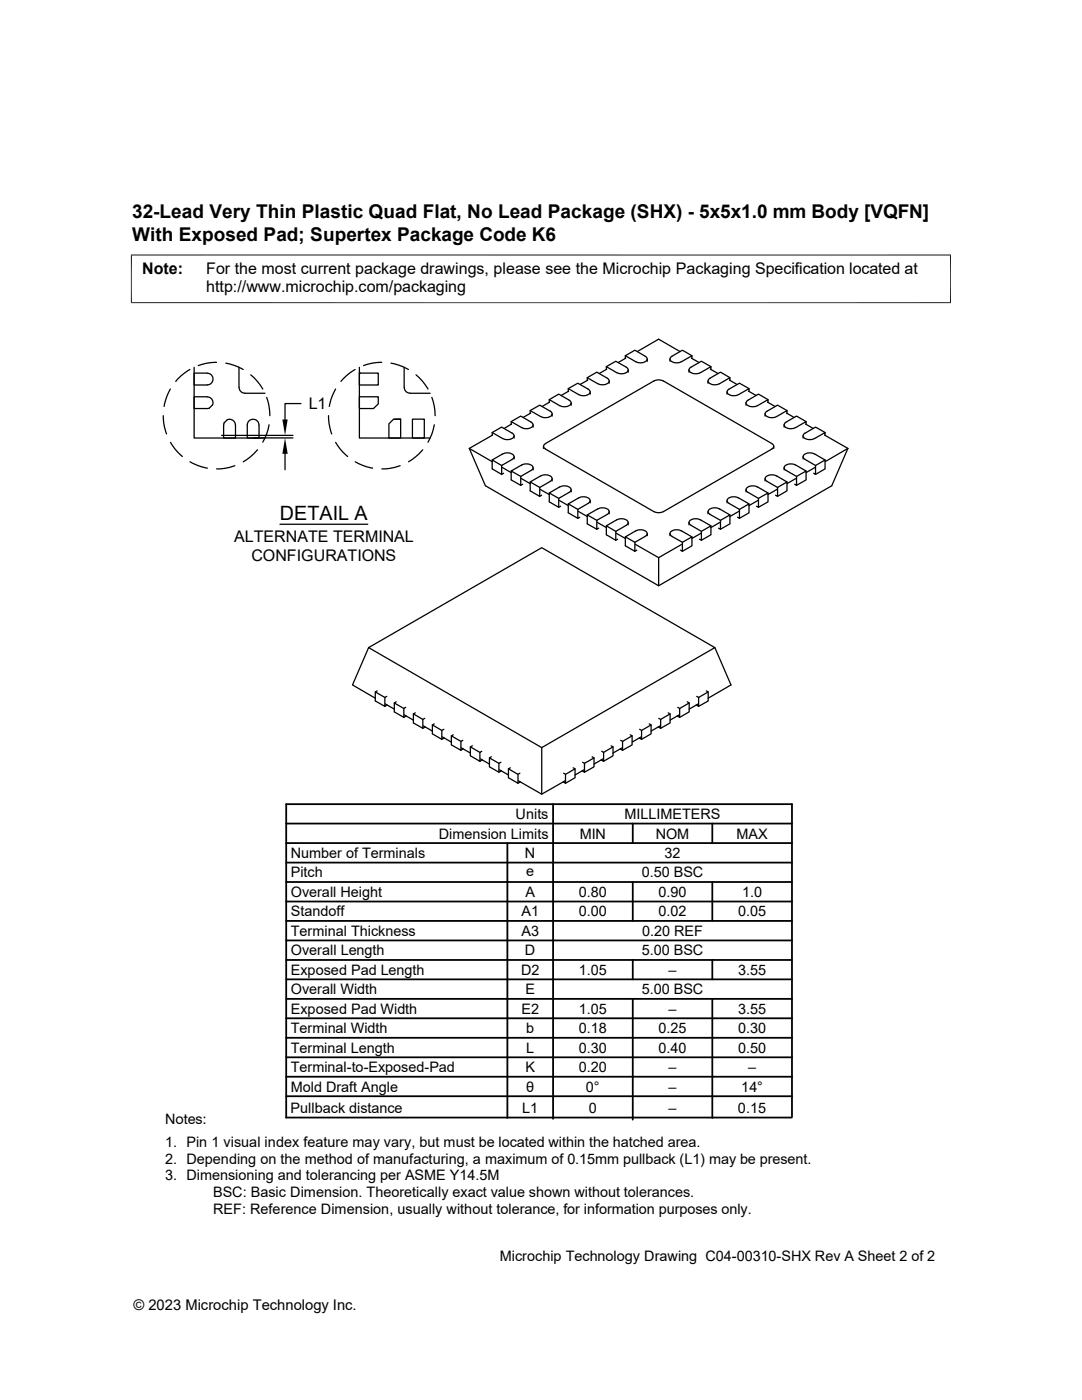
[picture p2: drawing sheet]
<svg xmlns="http://www.w3.org/2000/svg" width="216mm" height="279mm" viewBox="0 0 216 279" stroke-linecap="round" stroke-linejoin="round" font-family="sans-serif">
<g fill="none" stroke="#000" stroke-width=".25">
<path d="M34 77.6l-.6 1.2-.7 2.3M37.9 73.7l-1.8 1.3-1 1.1M38.7 74.5h2.6a1.19 1.19 0 0 1 1.2 1.1 1.19 1.19 0 0 1-1.2 1.2h-2.6zM38.7 73.3v14.1h14.2M41.3 79.2h-2.6v2.3h3l.7-.7a1.17 1.17 0 0 0-1.1-1.6M43.2 72.3l-2.1 .2-1.5 .5M45.1 72.5l1.6 .4 1.8 .8M47.7 73.3v4a1.16 1.16 0 0 0 1.2 1.2h4M50 74.8a10.6 10.6 0 0 1 2.4 2.8M53.2 79.3a11 11 0 0 1 .6 3.7M67 77.6l-1 2.1-.3 1.4M70.9 73.7l-1.8 1.3-1.1 1.1"/>
<path d="M71.7 79.2h3.8v1.4l-1 .9h-2.8zM71.7 74.5h3.8v2.3h-3.8zM71.7 74.5h.1M71.7 73.3v14.1h14.1M76.2 72.3l-2.1 .2-1.6 .5M78 72.5l1.7 .4 1.8 .8M80.6 73.3l.1 4a1.16 1.16 0 0 0 1.1 1.2h4M83 74.8a10 10 0 0 1 2.4 2.8M86.2 79.3a10.3 10.3 0 0 1 .6 3.7M109.6 79.8l2.1 1.1a1.51 1.51 0 0 0 2.3-.6l-.4-.4-2.1-1.2-1.9 1.1v.5M113.4 78.1v-.5l1.9-1.1 2.1 1.2a.57 .57 0 0 1 .4 .5 .57 .57 0 0 1-.4 .5l-.9 .3-1-.3M113.4 77.6l2.1 1.2"/>
<path d="M113.5 78.1l-1.5 .8M117.2 75.4l2.1 1.2a1.51 1.51 0 0 0 2.3-.6l-.4-.5M117.3 75.9l-1.5 .8M117.8 78.2v.5M121 73.2l2.1 1.2a1.51 1.51 0 0 0 2.2-.6l-.3-.5-2.1-1.2-1.9 1.1v.5M121.1 73.7l-1.6 .8M121.2 75.5l-2.1-1.2-1.9 1.1v.5M121.6 76v.5M124.8 71l2.1 1.2a1.51 1.51 0 0 0 2.2-.6l-.3-.5M124.9 71.5l-1.5 .8M125.3 73.8v.5M128.8 71.1l-2.1-1.2-1.9 1.1v.5"/>
<path d="M129.2 71.6v.5M130.5 76l-21.7 12.5M130.5 76.1a1.98 1.98 0 0 1 1.9 0M132.4 76l21.6 12.5M133.7 71.6v.5M134.1 71.1a.56 .56 0 0 0-.4 .5 .56 .56 0 0 0 .4 .6l.6 .2 .9-.1 2.5-1.3v.5M135.7 70.2l-4.3-2.5-4.3 2.5M137.5 73.8v.5M138 71.5l1.5 .8M138.1 71l-1.9-1.1-2.1 1.2M141.3 76v.5M141.7 75.5a.56 .56 0 0 0-.4 .5 .56 .56 0 0 0 .4 .6l.6 .2 .9-.1 2.4-1.3v.5"/>
<path d="M141.8 73.7l1.5 .8M141.9 73.2l-1.9-1.1-2.1 1.2a.56 .56 0 0 0-.4 .5 .56 .56 0 0 0 .4 .6l.6 .2 .9-.1 2.5-1.3v.5M145.1 78.2v.5M145.6 75.9l1.5 .8M145.6 75.4l-1.8-1.1-2.1 1.2M149.4 78.1l1.5 .8M149.5 78.1v-.5l-2.1 1.2M149.5 77.6l-1.9-1.1-2.1 1.2a.57 .57 0 0 0-.4 .5 .57 .57 0 0 0 .4 .5l.8 .3 1.1-.3M153.2 79.8l-1.9-1.1-2.1 1.2a.56 .56 0 0 0-.3 .5 .56 .56 0 0 0 .3 .5l.7 .3 .9-.1 2.4-1.3v.5M32.6 83l.1 1.3 .5 2.3M34 88.3l.8 1.2 1.6 1.6M37.9 92.2l1.4 .6 2.1 .6"/>
<path d="M44.2 86.9h14.3M44.7 84.4l.7-.6a1.19 1.19 0 0 1 1.6 1v2.6h-2.4v-2.6M44.7 84.4l-.1 .4M46.9 92.9l-.2 .1a9.5 9.5 0 0 1-3.5 .6M49.7 84a1.18 1.18 0 0 1 1.3-.2 1.18 1.18 0 0 1 .7 1v2.6h-2.4l.1-2.8zM50.5 87.4h8M51.4 89.8l-.1 .1a10.2 10.2 0 0 1-2.8 2.3M53.7 84.8a10.1 10.1 0 0 1-1.3 3.4M56.9 90.6v3.1M60 80.5h-3.1v3.2M65.6 83v1.3l.6 2.3M67 88.3l.8 1.2 1.6 1.6"/>
<path d="M70.9 92.2l1.4 .6 2.1 .6M78.5 83.7h1.4v3.7h-2.3v-2.8zM78.8 83.7h1.1M79.8 92.9l-.1 .1a9.5 9.5 0 0 1-3.5 .6M82.3 83.7h2.4v3.7h-2.4zM84.3 89.8l-1.4 1.4-1.4 1M86.7 84.8a10.1 10.1 0 0 1-1.3 3.4M93.6 89.5l4.6 2.6M98.2 91.8l1.9 1.1M98.2 86.9v-.6l1.9-1.1 2.1 1.2a.56 .56 0 0 1 .4 .6 .56 .56 0 0 1-.4 .5l-.9 .2-1-.2M98.2 91.8l2.1-1.2a1.53 1.53 0 0 1 2.3 .6l-.4 .5-2.1 1.2v1.8l-1.9-1.1zM98.2 86.3l2.1 1.2"/>
<path d="M98.3 86.8l-4.7 2.7 3.3 7.4 34.5 20 34.6-20 3.2-7.4M100.2 93.3l1.8 1M100.5 94.4l-.4 .3M102 94l1.9 1.1M102 84.7v-.6l1.9-1.1 2.1 1.2a.57 .57 0 0 1 .4 .6 .57 .57 0 0 1-.4 .5l-.9 .3-1-.3M102 84.1l2.1 1.2M102.1 84.6l-1.5 .9M102.6 87v.4M102.6 91.1v.5M104 95.5l1.8 1M104.1 92.8l-2.1 1.2v1.8l1.9 1.1v-1.8l2.1-1.2a.56 .56 0 0 0 .4-.6 .56 .56 0 0 0-.4-.5l-.9-.2-1 .2M104.3 96.6l-.4 .3"/>
<path d="M105.8 96.2l1.9 1.1M105.8 82.5v-.6l1.9-1 2.1 1.2a.56 .56 0 0 1 .4 .5 .56 .56 0 0 1-.4 .5l-.9 .3-1-.3M105.8 96.2l2.1-1.2a1.53 1.53 0 0 1 2.3 .6l-.4 .5-2.1 1.2v1.8l-1.9-1.1zM105.8 81.9l2.1 1.2M105.9 82.4l-1.5 .9M106.4 93.3v.5M106.4 84.8v.4M107.8 97.7l1.8 1M108.1 98.8l-.4 .3M108.4 89.1v.4M108.8 88.5a.56 .56 0 0 0-.3 .6 .56 .56 0 0 0 .3 .5M108.8 89.6l21.7 12.5"/>
<path d="M109.6 98.4l1.9 1.1M109.6 98.4l2.1-1.2a1.53 1.53 0 0 1 2.3 .6l-.3 .4-2.2 1.3v1.7l-1.9-1zM109.7 80.2l-1.5 .9M110.2 82.6v.4M110.2 95.5v.5M111.6 99.9l1.8 1M114 97.7v.4M114 80.4v.5M117.8 99.9v.5M145.1 99.9v.5M148.9 80.4v.5M148.9 97.7v.4"/>
<path d="M151.3 99.9l-1.8 1M151.3 99.5l-2.1-1.2a.56 .56 0 0 1-.3-.6 .56 .56 0 0 1 .3-.5l.7-.2h.9l2.4 1.4v1.8l-1.9 1M152.7 82.6v.4M152.7 95.5v.5M153.1 80.2l1.6 .9M153.2 98.4l-1.9 1.1v1.7l-.3-.2M154 88.5a.56 .56 0 0 1 .4 .6 .56 .56 0 0 1-.4 .5M154 89.6l-21.6 12.5M154.4 89.1v.4M155 97.7l-1.8 1M155.2 97.3l-2.1-1.2a.56 .56 0 0 1-.4-.6 .56 .56 0 0 1 .4-.5l.6-.2h.9l2.4 1.4v1.8l-1.8 1.1M156.5 84.8v.4"/>
<path d="M156.5 93.3v.5M157 82.4l1.5 .9M157 96.2l-1.8 1.1v1.8l-.5-.3M157 82.5v-.6l-2 1.2M157 81.9l-1.8-1-2.1 1.2a.56 .56 0 0 0-.4 .5 .56 .56 0 0 0 .4 .5l.8 .3 1.1-.3M158.7 92.8a1.51 1.51 0 0 0-2.2 .6l.2 .4 2.2 1.3M158.8 92.8l2 1.2v1.8l-1.9 1.1M158.8 95.5l-1.8 1M160.3 87v.4M160.3 91.1v.5M160.6 91.7a.56 .56 0 0 1-.4-.6 .56 .56 0 0 1 .4-.5l.6-.2h1l2.4 1.4v1.8l-1.9 1.1M160.6 86.4a.56 .56 0 0 0-.4 .6 .56 .56 0 0 0 .4 .5l.9 .2 1-.2"/>
<path d="M160.7 91.7l2 1.2M160.7 84.6l1.6 .9M160.8 84.7v-.6l-2.1 1.2M160.8 84.1l-1.9-1.1-2.1 1.2a.57 .57 0 0 0-.3 .6 .57 .57 0 0 0 .3 .5l.9 .3 1.1-.3M160.8 94l-1.9 1.1v1.8l-.3-.3M162.6 93.3l-1.8 1M164.5 86.8l4.7 2.7M164.6 86.9v-.6l-2.1 1.2M164.6 86.3l-1.9-1.1-2 1.2M164.6 91.8l-1.9 1.1v1.8l-.4-.3M169.2 89.5l-4.6 2.6M55.9 104.6h17.5"/>
<path d="M111.9 101l-.4 .2M113.4 100.6l1.9 1.1M115.4 102l1.8 1.1M115.7 103.2l-.4 .2M117.2 102.8l1.9 1M117.4 100.4a.56 .56 0 0 0 .4-.5 .56 .56 0 0 0-.4-.5l-.6-.2h-1l-2.4 1.4v1.7l1.9 1.1v-1.7l2.1-1.2M119.2 104.2l1.8 1.1M119.5 105.4l-.4 .2M121 104.9l1.9 1.1M121.2 102.6a.56 .56 0 0 0 .4-.5 .56 .56 0 0 0-.4-.5l-.6-.2h-.9l-2.5 1.4v1.7l1.9 1.1v-1.8l2.1-1.1M121.6 102.1v.4M123 106.4l1.8 1.1"/>
<path d="M123.3 107.6l-.4 .2M124.8 107.1l1.9 1.1M125 104.8a.56 .56 0 0 0 .4-.5 .56 .56 0 0 0-.4-.5l-.6-.3-1 .1-2.4 1.3v1.8l1.9 1.1v-1.8l2.1-1.2M125.3 104.3v.4M126.8 108.6l4.6 2.7v5.6M127.1 109.8l-.4 .2M128.8 107a.56 .56 0 0 0 .3-.5 .56 .56 0 0 0-.3-.5l-.7-.3-.9 .1-2.4 1.3v1.8l1.9 1.1v-1.8l2.1-1.2M129.2 106.5v.4M130.5 102.1a1.98 1.98 0 0 0 1.9 0M133.7 106.5v.4M134.1 107a.56 .56 0 0 1-.4-.5 .56 .56 0 0 1 .4-.5l.6-.3 .9 .1 2.5 1.3v1.8l-1.9 1.1M134.1 107l2.1 1.2"/>
<path d="M136.1 108.6l-4.7 2.7M137.5 104.3v.4M137.9 104.8a.56 .56 0 0 1-.4-.5 .56 .56 0 0 1 .4-.5l.6-.3 .9 .1 2.5 1.3v1.8l-1.9 1.1M137.9 104.8l2.1 1.2M138.1 107.1l-1.9 1.1v1.8l-.4-.2M139.9 106.4l-1.8 1.1M141.3 102.1v.4M141.7 102.7l2.1 1.1M141.7 102.6a.56 .56 0 0 1-.4-.5 .56 .56 0 0 1 .4-.5l.6-.2h.9l2.4 1.4v1.7l-1.8 1.1M141.9 104.9l-1.9 1.1v1.8l-.4-.2M143.7 104.2l-1.8 1.1M145.5 100.4a.56 .56 0 0 1-.4-.5 .56 .56 0 0 1 .4-.5l.6-.2h.9l2.5 1.4v1.7l-1.9 1.1"/>
<path d="M145.5 100.5l2.1 1.2M145.6 102.8l-1.8 1v1.8l-.4-.2M147.4 102l-1.8 1.1M149.5 100.6l-1.9 1.1v1.7l-.4-.2M73.6 129.2l34.5-19.9 34.5 19.9-34.5 20zM73.6 129.2l-3.3 7.5 4.6 2.6M75.3 137.9l-.4 .2M77.2 139l-.4 .2v1.8l-1.9-1.1v-1.8l1.9 1.1M139 139l.4 .2M140.9 137.9l.4 .2v1.8l-1.9 1.1M141.3 138.1l-1.9 1.1v1.8l-.5-.3M142.6 129.2l3.3 7.5-4.6 2.6"/>
<path d="M76.9 140.5l1.8 1M77.3 140.7l-.5 .3M79.1 140.1l-.4 .2M80.7 142.7l1.8 1M81 141.2l-.4 .2v1.8l-1.9-1.1v-1.8l1.9 1.1M81 142.9l-.4 .3M82.9 142.3l-.4 .2M84.5 144.9l1.8 1M84.8 143.4l-.4 .2v1.8l-1.9-1.1v-1.8l1.9 1.1M84.9 145.1l-.5 .3M86.7 144.5l-.4 .2M88.3 147.1l1.8 1"/>
<path d="M88.6 145.5l-.4 .3v1.8l-1.9-1.1v-1.8l1.9 1.1M88.6 147.3l-.4 .3M90.4 146.6l-.3 .3M92.1 149.2l1.8 1.1M92.4 147.7l-.4 .3v1.7l-1.9-1v-1.8l1.9 1.1M92.4 149.5l-.4 .2M94.3 148.8l-.4 .3M95.9 151.4l1.8 1.1M96.1 149.9l-.3 .3v1.7l-1.9-1.1v-1.7l1.9 1.1M96.2 151.7l-.4 .2M98 151l-.3 .3M99.7 153.6l1.8 1.1"/>
<path d="M99.9 152.1l-.4 .2v1.8l-1.8-1.1v-1.7l1.8 1M100 153.8l-.5 .3M101.8 153.2l-.3 .2M103.7 154.3l-.3 .2v1.8l-1.9-1.1v-1.8l1.9 1.1M103.8 156l-.4 .3M108.1 149.2v9.3l-4.7-2.7M112.5 154.3l.3 .2M112.8 155.8l-4.7 2.7M114.4 153.2l.3 .2v1.8l-1.9 1.1M114.7 153.4l-1.9 1.1v1.8l-.4-.3M116.2 152.1l.4 .2M116.5 153.6l-1.8 1.1"/>
<path d="M118.2 151l.3 .3v1.7l-1.9 1.1M118.5 151.3l-1.9 1v1.8l-.4-.3M120.1 149.9l.3 .3M120.3 151.4l-1.8 1.1M121.9 148.8l.4 .3v1.7l-1.9 1.1M122.3 149.1l-1.9 1.1v1.7l-.4-.2M123.8 147.7l.4 .3M124.1 149.2l-1.8 1.1M125.8 146.6l.3 .3v1.8l-1.9 1M126.1 146.9l-1.9 1.1v1.7l-.4-.2M127.6 145.5l.4 .3M127.9 147.1l-1.8 1"/>
<path d="M129.5 144.5l.4 .2v1.8l-1.9 1.1M129.9 144.7l-1.9 1.1v1.8l-.4-.3M131.4 143.4l.4 .2M131.7 144.9l-1.8 1M133.3 142.3l.4 .2v1.8l-1.9 1.1M133.7 142.5l-1.9 1.1v1.8l-.5-.3M135.2 141.2l.4 .2M135.5 142.7l-1.8 1M137.1 140.1l.4 .2v1.8l-1.9 1.1M137.5 140.3l-1.9 1.1v1.8l-.5-.3M139.3 140.5l-1.8 1"/>
</g>
<path d="M26.1 50.9h163.7M26.2 50.8v9.7M189.7 50.8v9.7M26.1 60.4h163.7" fill="none" stroke="#000" stroke-width=".2"/>
<g fill="none" stroke="#000" stroke-width=".36">
<path d="M57.1 179.9h100.9M57.1 176h100.9M57.1 172.1h100.9M57.1 168.3h100.9M57.1 164.4h100.9M101.2 168.3v54.8M110.4 160.5v62.8M126.3 164.4v3.9M126.3 176v7.8M142.1 164.4v3.9M142.1 176v7.8M57.1 191.6h100.9"/>
<path d="M57.1 187.7h100.9M57.1 183.8h100.9M57.1 199.3h100.9M57.1 195.5h100.9M126.3 191.6v3.9M126.3 199.3v24.2M142.1 191.6v3.9M142.1 199.3v23.8M57.1 207.1h100.9M57.1 214.9h100.9M57.1 203.2h100.9M57.1 211h100.9"/>
<path d="M57.1 218.8h100.9M57.1 223h100.9M158 222.9v-62.4h-100.9v62.5"/>
</g>
<path d="M56.9 87.4l.5 3.2h-1.1zM56.3 83.7h1.1l-.5 3.2z" fill="#000"/>
<text font-size="3.9" x="55.9" y="103.8">DETAIL A</text>
<g font-size="3.8">
<text x="26.4" y="43.5">32-Lead Very Thin Plastic Quad Flat, No Lead Package (SHX) - 5x5x1.0 mm Body [VQFN]</text>
<text x="26.4" y="48.1">With Exposed Pad; Supertex Package Code K6</text>
</g>
<g font-size="3.2">
<text x="28.4" y="54.7">Note:</text>
<text x="41.1" y="58.3">http://www.microchip.com/packaging</text>
<text x="41.1" y="54.7">For the most current package drawings, please see the Microchip Packaging Specification located at</text>
<text x="61.6" y="81.7">L1</text>
<text x="46.7" y="108.2">ALTERNATE TERMINAL</text>
<text x="50.2" y="111.9">CONFIGURATIONS</text>
</g>
<g font-size="2.9">
<text x="87.6" y="167.3">Dimension Limits</text>
<text x="102.9" y="163.4">Units</text>
<text x="115.7" y="167.3">MIN</text>
<text x="124.6" y="163.4">MILLIMETERS</text>
<text x="130.8" y="167.3">NOM</text>
<text x="147" y="167.3">MAX</text>
<text x="58" y="171.2">Number of Terminals</text>
<text x="104.8" y="171.2">N</text>
<text x="132.6" y="171.2">32</text>
<text x="58" y="179">Overall Height</text>
<text x="58" y="175.1">Pitch</text>
<text x="104.8" y="179">A</text>
<text x="105" y="174.8">e</text>
<text x="115.5" y="179">0.80</text>
<text x="128" y="175.1">0.50 BSC</text>
<text x="131.4" y="179">0.90</text>
<text x="148.1" y="179">1.0</text>
<text x="58" y="182.9">Standoff</text>
<text x="104.1" y="182.9">A1</text>
<text x="115.5" y="182.9">0.00</text>
<text x="131.4" y="182.9">0.02</text>
<text x="147.3" y="182.9">0.05</text>
<text x="58" y="186.8">Terminal Thickness</text>
<text x="58" y="190.6">Overall Length</text>
<text x="104.1" y="186.8">A3</text>
<text x="104.8" y="190.6">D</text>
<text x="128" y="190.6">5.00 BSC</text>
<text x="128.1" y="186.8">0.20 REF</text>
<text x="58" y="194.5">Exposed Pad Length</text>
<text x="104" y="194.5">D2</text>
<text x="115.5" y="194.5">1.05</text>
<text x="133.4" y="194.5">–</text>
<text x="147.3" y="194.5">3.55</text>
<text x="58" y="198.4">Overall Width</text>
<text x="58" y="202.3">Exposed Pad Width</text>
<text x="104" y="202.3">E2</text>
<text x="104.8" y="198.4">E</text>
<text x="115.5" y="202.3">1.05</text>
<text x="128" y="198.4">5.00 BSC</text>
<text x="133.4" y="202.3">–</text>
<text x="147.3" y="202.3">3.55</text>
<text x="58" y="206.2">Terminal Width</text>
<text x="105" y="206.2">b</text>
<text x="115.5" y="206.2">0.18</text>
<text x="131.4" y="206.2">0.25</text>
<text x="147.3" y="206.2">0.30</text>
<text x="58" y="210.1">Terminal Length</text>
<text x="58" y="214">Terminal-to-Exposed-Pad</text>
<text x="104.8" y="214">K</text>
<text x="105" y="210.1">L</text>
<text x="115.5" y="210.1">0.30</text>
<text x="115.5" y="214">0.20</text>
<text x="131.4" y="210.1">0.40</text>
<text x="133.4" y="214">–</text>
<text x="147.3" y="210.1">0.50</text>
<text x="149.3" y="214">–</text>
<text x="58" y="217.8">Mold Draft Angle</text>
<text x="105" y="217.9">θ</text>
<text x="116.9" y="217.8">0°</text>
<text x="133.4" y="217.8">–</text>
<text x="147.9" y="217.8">14°</text>
<text x="32.9" y="224.4">Notes:</text>
<text x="58" y="222.1">Pullback distance</text>
<text x="104.2" y="222.1">L1</text>
<text x="117.5" y="222.1">0</text>
<text x="133.4" y="222.1">–</text>
<text x="147.3" y="222.1">0.15</text>
<text x="32.9" y="229">1. Pin 1 visual index feature may vary, but must be located within the hatched area.</text>
<text x="32.9" y="232.3">2. Depending on the method of manufacturing, a maximum of 0.15mm pullback (L1) may be present.</text>
<text x="32.9" y="235.6">3. Dimensioning and tolerancing per ASME Y14.5M</text>
<text x="42.5" y="238.9">BSC: Basic Dimension. Theoretically exact value shown without tolerances.</text>
<text x="42.5" y="242.2">REF: Reference Dimension, usually without tolerance, for information purposes only.</text>
<text x="99.7" y="251.7">Microchip Technology Drawing C04-00310-SHX Rev A Sheet 2 of 2</text>
<text x="26.6" y="261.3">© 2023 Microchip Technology Inc.</text>
</g>
</svg>
